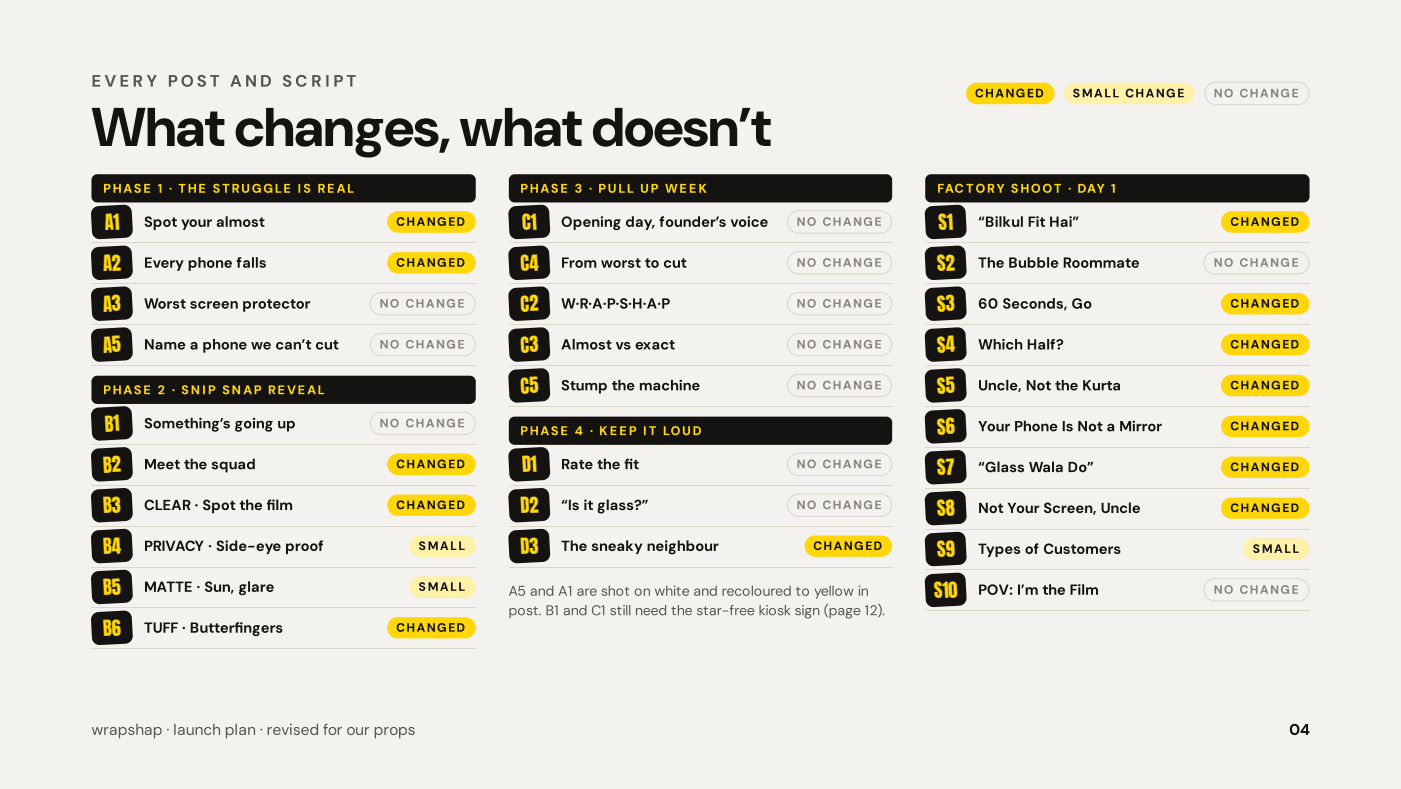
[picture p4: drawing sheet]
<svg xmlns="http://www.w3.org/2000/svg" width="381mm" height="214mm" viewBox="0 0 381 214" stroke-linecap="round" stroke-linejoin="round" font-family="sans-serif">
<path d="M0 0h381v214.3h-381z" fill="#f3f2ee"/>
<path d="M25.3 47.8l1.2-.4h101.3a1.59 1.59 0 0 1 1.6 1.5v4.5a1.59 1.59 0 0 1-1.6 1.6h-101.3a1.59 1.59 0 0 1-1.6-1.6v-4.6z" fill="#141311"/>
<path d="M24.9 66h104.5M24.9 77.1h104.5M24.9 88.2h104.5M24.9 99.4h104.5" fill="none" stroke="#dad6cc" stroke-width=".27"/>
<path d="M25.3 102.6l1.2-.5h101.3a1.59 1.59 0 0 1 1.6 1.6v4.5a1.59 1.59 0 0 1-1.6 1.6h-101.3a1.59 1.59 0 0 1-1.6-1.6v-4.6z" fill="#141311"/>
<path d="M24.9 120.8h104.5M24.9 131.9h104.5M24.9 143h104.5M24.9 154.1h104.5M24.9 165.2h104.5M24.9 176.3h104.5" fill="none" stroke="#dad6cc" stroke-width=".27"/>
<g fill="#ffd60a">
<path d="M106.2 58.3l.7-.6 1.1-.3h18.5a2.91 2.91 0 0 1 2.9 2.9 2.91 2.91 0 0 1-2.9 2.9h-18.3a2.91 2.91 0 0 1-2.7-1.8 2.91 2.91 0 0 1 .7-3.1z"/>
<path d="M106.2 69.4l.9-.7 .9-.2h18.5a2.91 2.91 0 0 1 2.9 2.9 2.91 2.91 0 0 1-2.9 2.9h-18.3a2.91 2.91 0 0 1-2.7-1.7 2.91 2.91 0 0 1 .7-3.2z"/>
</g>
<path d="M101.6 80.4l.8-.6 1.1-.3h22.7a3 3 0 0 1 3 3.1 3 3 0 0 1-3 3h-22.5a3 3 0 0 1-2.8-1.9 3 3 0 0 1 .7-3.3zM101.6 91.5l.8-.6 1.1-.3h22.7a3 3 0 0 1 3 3.1 3 3 0 0 1-3 3h-22.5a3 3 0 0 1-2.8-1.9 3 3 0 0 1 .7-3.3zM101.6 112.9l.8-.5 1.1-.3h22.7a3 3 0 0 1 3 3 3 3 0 0 1-3 3h-22.5a3 3 0 0 1-2.8-1.8 3 3 0 0 1 .7-3.4z" fill="none" stroke="#dad6cc" stroke-width=".27"/>
<g fill="#ffd60a">
<path d="M106.2 124.1l.7-.5 1.1-.3h18.5a2.91 2.91 0 0 1 2.9 2.9 2.91 2.91 0 0 1-2.9 2.9h-18.3a2.91 2.91 0 0 1-2.7-1.8 2.91 2.91 0 0 1 .7-3.2z"/>
<path d="M106.2 135.3l.7-.6 1.1-.3h18.5a2.91 2.91 0 0 1 2.9 2.9 2.91 2.91 0 0 1-2.9 2.9h-18.3a2.91 2.91 0 0 1-2.7-1.8 2.91 2.91 0 0 1 .7-3.1z"/>
</g>
<g fill="#fff1a8">
<path d="M112.2 146.4l.8-.6 1.1-.3h12.4a2.91 2.91 0 0 1 2.9 2.9 2.91 2.91 0 0 1-2.9 2.9h-12.2a2.91 2.91 0 0 1-2.7-1.8 2.91 2.91 0 0 1 .6-3.1z"/>
<path d="M112.2 157.5l.8-.6 1.1-.3h12.4a2.91 2.91 0 0 1 2.9 2.9 2.91 2.91 0 0 1-2.9 3h-12.2a2.91 2.91 0 0 1-2.7-1.8 2.91 2.91 0 0 1 .6-3.2z"/>
</g>
<path d="M106.2 168.6l.7-.6 1.1-.2 18.5-.1a2.91 2.91 0 0 1 2.9 3 2.91 2.91 0 0 1-2.9 2.9h-18.3a2.91 2.91 0 0 1-2.7-1.8 2.91 2.91 0 0 1 .7-3.2z" fill="#ffd60a"/>
<path d="M138.8 47.8l1.2-.4h101a1.59 1.59 0 0 1 1.6 1.5v4.5a1.59 1.59 0 0 1-1.6 1.6h-101a1.59 1.59 0 0 1-1.6-1.6v-4.6z" fill="#141311"/>
<path d="M138.4 66h104.2M138.4 77.1h104.2M138.4 88.2h104.2M138.4 99.4h104.2M138.4 110.5h104.2" fill="none" stroke="#dad6cc" stroke-width=".27"/>
<path d="M138.8 113.7l1.2-.5h101a1.59 1.59 0 0 1 1.6 1.6v4.5a1.59 1.59 0 0 1-1.6 1.6h-101a1.59 1.59 0 0 1-1.6-1.6v-4.6z" fill="#141311"/>
<path d="M215.1 58.2l.8-.6 1.1-.3h22.4a3 3 0 0 1 3.1 3 3 3 0 0 1-3.1 3.1h-22.2a3 3 0 0 1-2.8-1.9 3 3 0 0 1 .7-3.3zM215.1 69.3l.8-.6 1.1-.3h22.4a3 3 0 0 1 3.1 3 3 3 0 0 1-3.1 3.1h-22.2a3 3 0 0 1-2.8-1.9 3 3 0 0 1 .7-3.3zM215.1 80.4l.8-.6 1.1-.3h22.4a3 3 0 0 1 3.1 3.1 3 3 0 0 1-3.1 3h-22.2a3 3 0 0 1-2.8-1.9 3 3 0 0 1 .7-3.3zM215.1 91.5l.8-.6 1.1-.3h22.4a3 3 0 0 1 3.1 3.1 3 3 0 0 1-3.1 3h-22.2a3 3 0 0 1-2.8-1.9 3 3 0 0 1 .7-3.3zM215.1 102.6l.8-.6 1.1-.3h22.4a3 3 0 0 1 3.1 3.1 3 3 0 0 1-3.1 3h-22.2a3 3 0 0 1-2.8-1.9 3 3 0 0 1 .7-3.3zM138.4 131.9h104.2M215.1 124.1l.8-.6 1.1-.3h22.4a3 3 0 0 1 3.1 3 3 3 0 0 1-3.1 3h-22.2a3 3 0 0 1-2.8-1.8 3 3 0 0 1 .7-3.3zM215.1 135.2l.8-.6 1.1-.3h22.4a3 3 0 0 1 3.1 3 3 3 0 0 1-3.1 3.1h-22.2a3 3 0 0 1-2.8-1.9 3 3 0 0 1 .7-3.3zM138.4 143h104.2M138.4 154.1h104.2" fill="none" stroke="#dad6cc" stroke-width=".27"/>
<path d="M219.7 146.4l.7-.6 1.1-.3h18.2a2.91 2.91 0 0 1 2.9 2.9 2.91 2.91 0 0 1-2.9 2.9h-18a2.91 2.91 0 0 1-2.7-1.8 2.91 2.91 0 0 1 .7-3.1z" fill="#ffd60a"/>
<path d="M252.1 47.8l1.1-.4h101.3a1.59 1.59 0 0 1 1.6 1.5v4.5a1.59 1.59 0 0 1-1.6 1.6h-101.3a1.59 1.59 0 0 1-1.6-1.6v-4.6z" fill="#141311"/>
<path d="M251.6 66h104.5M251.6 77.1h104.5M251.6 88.2h104.5M251.6 99.4h104.5M251.6 110.5h104.5M251.6 121.6h104.5M251.6 132.7h104.5M251.6 143.8h104.5M251.6 154.9h104.5M251.6 166h104.5" fill="none" stroke="#dad6cc" stroke-width=".27"/>
<path d="M332.9 58.3l.8-.6 1.1-.3h18.4a2.91 2.91 0 0 1 2.9 2.9 2.91 2.91 0 0 1-2.9 2.9h-18.2a2.91 2.91 0 0 1-2.7-1.8 2.91 2.91 0 0 1 .6-3.1z" fill="#ffd60a"/>
<path d="M328.3 69.3l.8-.6 1.2-.3h22.7a3 3 0 0 1 3 3 3 3 0 0 1-3 3.1h-22.5a3 3 0 0 1-2.8-1.9 3 3 0 0 1 .6-3.3z" fill="none" stroke="#dad6cc" stroke-width=".27"/>
<g fill="#ffd60a">
<path d="M332.9 80.5l.8-.6 1.1-.3h18.4a2.91 2.91 0 0 1 2.9 3 2.91 2.91 0 0 1-2.9 2.9h-18.2a2.91 2.91 0 0 1-2.7-1.8 2.91 2.91 0 0 1 .6-3.2z"/>
<path d="M332.9 91.6l.8-.5 1.1-.3h18.4a2.91 2.91 0 0 1 2.9 2.9 2.91 2.91 0 0 1-2.9 2.9h-18.2a2.91 2.91 0 0 1-2.7-1.8 2.91 2.91 0 0 1 .6-3.2z"/>
<path d="M332.9 102.7l.8-.5 1.1-.3h18.4a2.91 2.91 0 0 1 2.9 2.9 2.91 2.91 0 0 1-2.9 2.9h-18.2a2.91 2.91 0 0 1-2.7-1.8 2.91 2.91 0 0 1 .6-3.2z"/>
<path d="M332.9 113.8l.8-.5 1.1-.3h18.4a2.91 2.91 0 0 1 2.9 2.9 2.91 2.91 0 0 1-2.9 2.9h-18.2a2.91 2.91 0 0 1-2.7-1.8 2.91 2.91 0 0 1 .6-3.2z"/>
<path d="M332.9 124.9l.8-.5 1.1-.3h18.4a2.91 2.91 0 0 1 2.9 2.9 2.91 2.91 0 0 1-2.9 2.9h-18.2a2.91 2.91 0 0 1-2.7-1.8 2.91 2.91 0 0 1 .6-3.2z"/>
<path d="M332.9 136.1l.8-.6 1.1-.3h18.4a2.91 2.91 0 0 1 2.9 2.9 2.91 2.91 0 0 1-2.9 2.9h-18.2a2.91 2.91 0 0 1-2.7-1.8 2.91 2.91 0 0 1 .6-3.1z"/>
</g>
<path d="M339 147.2l.8-.6 1.1-.3h12.3a2.91 2.91 0 0 1 2.9 2.9 2.91 2.91 0 0 1-2.9 2.9h-12.2a2.91 2.91 0 0 1-2.6-1.8 2.91 2.91 0 0 1 .6-3.1z" fill="#fff1a8"/>
<path d="M328.3 158.2l.8-.6 1.2-.3h22.7a3 3 0 0 1 3 3 3 3 0 0 1-3 3.1h-22.5a3 3 0 0 1-2.8-1.9 3 3 0 0 1 .6-3.3z" fill="none" stroke="#dad6cc" stroke-width=".27"/>
<path d="M263.6 23.3l.8-.5 1.1-.3h18.4a2.91 2.91 0 0 1 2.9 2.9 2.91 2.91 0 0 1-2.9 2.9h-18.3a2.91 2.91 0 0 1-2.6-1.8 2.91 2.91 0 0 1 .6-3.2z" fill="#ffd60a"/>
<path d="M290.3 23.3l1-.6 1.1-.2h29.6a2.91 2.91 0 0 1 2.9 2.9 2.91 2.91 0 0 1-2.9 2.9h-29.6a2.91 2.91 0 0 1-2.7-1.8 2.91 2.91 0 0 1 .6-3.2z" fill="#fff1a8"/>
<path d="M328.6 23.2l.8-.5 1.1-.3h22.5a3 3 0 0 1 3 3 3 3 0 0 1-3 3h-22.3a3 3 0 0 1-2.8-1.8 3 3 0 0 1 .7-3.4z" fill="none" stroke="#dad6cc" stroke-width=".27"/>
<g fill="#141311">
<path d="M25.4 56.6l1.2-.6 7-.3a2.12 2.12 0 0 1 2.3 2l.2 4.7a2.12 2.12 0 0 1-2 2.2l-6.9 .4a2.12 2.12 0 0 1-2.2-2l-.2-5 .2-.8z"/>
<path d="M25.4 67.7l1.2-.6 7-.3a2.12 2.12 0 0 1 2.3 2l.2 4.7a2.12 2.12 0 0 1-2 2.2l-6.9 .4a2.12 2.12 0 0 1-2.2-2l-.2-5 .2-.8z"/>
<path d="M25.4 78.8l1.2-.5 7-.4a2.12 2.12 0 0 1 2.3 2l.2 4.7a2.12 2.12 0 0 1-2 2.3l-6.9 .3a2.12 2.12 0 0 1-2.2-2l-.2-4.9 .2-.8z"/>
<path d="M25.4 89.9l1.2-.5 7-.4a2.12 2.12 0 0 1 2.3 2l.2 4.7a2.12 2.12 0 0 1-2 2.3l-6.9 .3a2.12 2.12 0 0 1-2.2-2l-.2-4.9 .2-.8z"/>
<path d="M25.4 111.3l1.2-.5 7-.4a2.12 2.12 0 0 1 2.3 2l.2 4.8a2.12 2.12 0 0 1-2 2.2l-6.9 .4a2.12 2.12 0 0 1-2.2-2l-.2-5 .2-.8z"/>
<path d="M25.4 122.4l1.2-.5 7-.4a2.12 2.12 0 0 1 2.3 2l.2 4.8a2.12 2.12 0 0 1-2 2.2l-6.9 .4a2.12 2.12 0 0 1-2.2-2l-.2-5 .2-.8z"/>
<path d="M25.4 133.6l1.2-.6 7-.4a2.12 2.12 0 0 1 2.3 2l.2 4.8a2.12 2.12 0 0 1-2 2.2l-6.9 .4a2.12 2.12 0 0 1-2.2-2l-.2-5 .2-.8z"/>
<path d="M25.4 144.7l1.2-.6 7-.3a2.12 2.12 0 0 1 2.3 2l.2 4.7a2.12 2.12 0 0 1-2 2.2l-6.9 .4a2.12 2.12 0 0 1-2.2-2l-.2-5 .2-.8z"/>
<path d="M25.4 155.8l1.2-.5 7-.4a2.12 2.12 0 0 1 2.3 2l.2 4.7a2.12 2.12 0 0 1-2 2.3l-6.9 .3a2.12 2.12 0 0 1-2.2-2l-.2-5 .2-.8z"/>
<path d="M25.4 166.9l1.2-.5 7-.4a2.12 2.12 0 0 1 2.3 2l.2 4.7a2.12 2.12 0 0 1-2 2.3l-6.9 .3a2.12 2.12 0 0 1-2.2-2l-.2-4.9 .2-.8z"/>
<path d="M138.9 56.6l1.2-.6 7-.3a2.12 2.12 0 0 1 2.3 2l.2 4.7a2.12 2.12 0 0 1-2 2.2l-6.9 .4a2.12 2.12 0 0 1-2.2-2l-.2-5 .2-.8z"/>
<path d="M138.9 67.7l1.2-.6 7-.3a2.12 2.12 0 0 1 2.3 2l.2 4.7a2.12 2.12 0 0 1-2 2.2l-6.9 .4a2.12 2.12 0 0 1-2.2-2l-.2-5 .2-.8z"/>
<path d="M138.9 78.8l1.2-.5 7-.4a2.12 2.12 0 0 1 2.3 2l.2 4.7a2.12 2.12 0 0 1-2 2.3l-6.9 .3a2.12 2.12 0 0 1-2.2-2l-.2-4.9 .2-.8z"/>
<path d="M138.9 89.9l1.2-.5 7-.4a2.12 2.12 0 0 1 2.3 2l.2 4.7a2.12 2.12 0 0 1-2 2.3l-6.9 .3a2.12 2.12 0 0 1-2.2-2l-.2-4.9 .2-.8z"/>
<path d="M138.9 101l1.2-.5 7-.4a2.12 2.12 0 0 1 2.3 2l.2 4.8a2.12 2.12 0 0 1-2 2.2l-6.9 .3a2.12 2.12 0 0 1-2.2-2l-.2-4.9 .2-.8z"/>
<path d="M138.9 122.4l1.2-.5 7-.4a2.12 2.12 0 0 1 2.3 2l.2 4.8a2.12 2.12 0 0 1-2 2.2l-6.9 .4a2.12 2.12 0 0 1-2.2-2l-.2-5 .2-.8z"/>
<path d="M138.9 133.6l1.2-.6 7-.4a2.12 2.12 0 0 1 2.3 2l.2 4.8a2.12 2.12 0 0 1-2 2.2l-6.9 .4a2.12 2.12 0 0 1-2.2-2l-.2-5 .2-.8z"/>
<path d="M138.9 144.7l1.2-.6 7-.3a2.12 2.12 0 0 1 2.3 2l.2 4.7a2.12 2.12 0 0 1-2 2.2l-6.9 .4a2.12 2.12 0 0 1-2.2-2l-.2-5 .2-.8z"/>
<path d="M252.2 56.6l1.1-.6 7.1-.3a2.12 2.12 0 0 1 2.2 2l.2 4.7a2.12 2.12 0 0 1-2 2.2l-6.8 .4a2.12 2.12 0 0 1-2.2-2l-.3-5 .2-.8z"/>
<path d="M252.2 67.7l1.1-.6 7.1-.3a2.12 2.12 0 0 1 2.2 2l.2 4.7a2.12 2.12 0 0 1-2 2.2l-6.8 .4a2.12 2.12 0 0 1-2.2-2l-.3-5 .2-.8z"/>
<path d="M252.2 78.8l1.1-.5 7.1-.4a2.12 2.12 0 0 1 2.2 2l.2 4.7a2.12 2.12 0 0 1-2 2.3l-6.8 .3a2.12 2.12 0 0 1-2.2-2l-.3-4.9 .2-.8z"/>
<path d="M252.2 89.9l1.1-.5 7.1-.4a2.12 2.12 0 0 1 2.2 2l.2 4.7a2.12 2.12 0 0 1-2 2.3l-6.8 .3a2.12 2.12 0 0 1-2.2-2l-.3-4.9 .2-.8z"/>
<path d="M252.2 101l1.1-.5 7.1-.4a2.12 2.12 0 0 1 2.2 2l.2 4.8a2.12 2.12 0 0 1-2 2.2l-6.8 .3a2.12 2.12 0 0 1-2.2-2l-.3-4.9 .2-.8z"/>
<path d="M252.2 112.1l1.1-.5 7.1-.4a2.12 2.12 0 0 1 2.2 2l.2 4.8a2.12 2.12 0 0 1-2 2.2l-6.8 .4a2.12 2.12 0 0 1-2.2-2l-.3-5 .2-.8z"/>
<path d="M252.2 123.2l1.1-.5 7.1-.4a2.12 2.12 0 0 1 2.2 2l.2 4.8a2.12 2.12 0 0 1-2 2.2l-6.8 .4a2.12 2.12 0 0 1-2.2-2l-.3-5 .2-.8z"/>
<path d="M252.2 134.4l1.1-.6 7.1-.4a2.12 2.12 0 0 1 2.2 2l.2 4.8a2.12 2.12 0 0 1-2 2.2l-6.8 .4a2.12 2.12 0 0 1-2.2-2l-.3-5 .2-.8z"/>
<path d="M252.2 145.5l1.1-.6 7.1-.3a2.12 2.12 0 0 1 2.2 2l.2 4.7a2.12 2.12 0 0 1-2 2.2l-6.8 .4a2.12 2.12 0 0 1-2.2-2l-.3-5 .2-.8z"/>
<path d="M252.2 156.6l1.1-.6 7.1-.3a2.12 2.12 0 0 1 2.2 2l.2 4.7a2.12 2.12 0 0 1-2 2.2l-6.8 .4a2.12 2.12 0 0 1-2.2-2l-.3-5 .2-.8z"/>
</g>
<text font-size="14.8" fill="#141311" x="24.9" y="39.7">What changes,what doesn’t</text>
<g font-size="5" fill="#ffd60a">
<text x="28.6" y="62.5" transform="rotate(-3 28.6 62.5)">A1</text>
<text x="142.1" y="62.5" transform="rotate(-3 142.1 62.5)">C1</text>
<text x="255.3" y="62.5" transform="rotate(-3 255.3 62.5)">S1</text>
<text x="28.2" y="73.7" transform="rotate(-3 28.2 73.7)">A2</text>
<text x="141.7" y="73.7" transform="rotate(-3 141.7 73.7)">C4</text>
<text x="254.9" y="73.7" transform="rotate(-3 254.9 73.7)">S2</text>
<text x="28.2" y="84.8" transform="rotate(-3 28.2 84.8)">A3</text>
<text x="141.7" y="84.8" transform="rotate(-3 141.7 84.8)">C2</text>
<text x="254.9" y="84.8" transform="rotate(-3 254.9 84.8)">S3</text>
<text x="28.2" y="95.9" transform="rotate(-3 28.2 95.9)">A5</text>
<text x="141.7" y="95.9" transform="rotate(-3 141.7 95.9)">C3</text>
<text x="254.9" y="95.9" transform="rotate(-3 254.9 95.9)">S4</text>
<text x="141.7" y="107" transform="rotate(-3 141.7 107)">C5</text>
<text x="254.9" y="107" transform="rotate(-3 254.9 107)">S5</text>
<text x="28.6" y="117.3" transform="rotate(-3 28.6 117.3)">B1</text>
<text x="254.9" y="118.1" transform="rotate(-3 254.9 118.1)">S6</text>
<text x="28.2" y="128.4" transform="rotate(-3 28.2 128.4)">B2</text>
<text x="142.1" y="128.4" transform="rotate(-3 142.1 128.4)">D1</text>
<text x="254.9" y="129.2" transform="rotate(-3 254.9 129.2)">S7</text>
<text x="28.2" y="139.6" transform="rotate(-3 28.2 139.6)">B3</text>
<text x="141.7" y="139.6" transform="rotate(-3 141.7 139.6)">D2</text>
<text x="254.9" y="140.4" transform="rotate(-3 254.9 140.4)">S8</text>
<text x="28.2" y="150.7" transform="rotate(-3 28.2 150.7)">B4</text>
<text x="141.7" y="150.7" transform="rotate(-3 141.7 150.7)">D3</text>
<text x="254.9" y="151.5" transform="rotate(-3 254.9 151.5)">S9</text>
<text x="28.2" y="161.8" transform="rotate(-3 28.2 161.8)">B5</text>
<text x="254.1" y="162.6" transform="rotate(-3 254.1 162.6)">S10</text>
<text x="28.2" y="172.9" transform="rotate(-3 28.2 172.9)">B6</text>
</g>
<text font-size="4.5" fill="#58554e" x="24.9" y="23.5">E V E R Y P O S T A N D S C R I P T</text>
<text font-size="4.2" fill="#58554e" x="24.9" y="199.8">wrapshap · launch plan · revised for our props</text>
<text font-size="4.2" fill="#141311" x="350.6" y="199.8">04</text>
<g font-size="4" fill="#141311">
<text x="39.2" y="61.6">Spot your almost</text>
<text x="152.6" y="61.6">Opening day, founder’s voice</text>
<text x="266" y="61.6">“Bilkul Fit Hai”</text>
<text x="39.2" y="72.8">Every phone falls</text>
<text x="152.6" y="72.8">From worst to cut</text>
<text x="266" y="72.8">The Bubble Roommate</text>
<text x="39.2" y="83.9">Worst screen protector</text>
<text x="152.6" y="83.9">W·R·A·P·S·H·A·P</text>
<text x="266" y="83.9">60 Seconds, Go</text>
<text x="39.2" y="95">Name a phone we can’t cut</text>
<text x="152.6" y="95">Almost vs exact</text>
<text x="266" y="95">Which Half?</text>
<text x="152.6" y="106.1">Stump the machine</text>
<text x="266" y="106.1">Uncle, Not the Kurta</text>
<text x="39.2" y="116.4">Something’s going up</text>
<text x="266" y="117.2">Your Phone Is Not a Mirror</text>
<text x="39.2" y="127.5">Meet the squad</text>
<text x="152.6" y="127.5">Rate the ft</text>
<text x="169.8" y="127.5">i</text>
<text x="266" y="128.3">“Glass Wala Do”</text>
<text x="39.2" y="138.6">CLEAR · Spot the flm</text>
<text x="72.5" y="138.6">i</text>
<text x="152.6" y="138.6">“Is it glass?”</text>
<text x="266" y="139.4">Not Your Screen, Uncle</text>
<text x="39.2" y="149.8">PRIVACY · Side-eye proof</text>
<text x="152.6" y="149.8">The sneaky neighbour</text>
<text x="266" y="150.5">Types of Customers</text>
<text x="39.2" y="160.9">MATTE · Sun, glare</text>
<text x="266" y="161.7">POV: I’m the Film</text>
<text x="39.2" y="172">TUFF · Butterfngers</text>
<text x="63.8" y="172">i</text>
</g>
<g font-size="3.8" fill="#58554e">
<text x="138.3" y="161.9">A5 and A1 are shot on white and recoloured to yellow in</text>
<text x="138.3" y="167.2">post. B1 and C1 still need the star-free kiosk sign (page 12).</text>
</g>
<g font-size="3.4" fill="#ffd60a">
<text x="28" y="52.4">PHASE 1 · THE STRUGGLE IS REAL</text>
<text x="141.5" y="52.4">PHASE 3 · PULL UP WEEK</text>
<text x="254.9" y="52.4">FAC TORY SHOOT · DAY 1</text>
<text x="28" y="107.2">PHASE 2 · SN IP SN AP REVEAL</text>
<text x="141.5" y="118.3">PHASE 4 · K EEP IT LOUD</text>
</g>
<g font-size="3.3" fill="#141311">
<text x="265.1" y="26.5">CHANGED</text>
<text x="291.7" y="26.5">SMALL CHANGE</text>
<text x="107.7" y="61.4">CHANGED</text>
<text x="334.6" y="61.4">CHANGED</text>
<text x="107.7" y="72.5">CHANGED</text>
<text x="334.6" y="83.6">CHANGED</text>
<text x="334.6" y="94.7">CHANGED</text>
<text x="334.6" y="105.8">CHANGED</text>
<text x="334.6" y="116.9">CHANGED</text>
<text x="107.7" y="127.3">CHANGED</text>
<text x="334.6" y="128.1">CHANGED</text>
<text x="107.7" y="138.4">CHANGED</text>
<text x="334.6" y="139.2">CHANGED</text>
<text x="113.8" y="149.5">SMALL</text>
<text x="221.1" y="149.5">CHANGED</text>
<text x="340.6" y="150.3">SMALL</text>
<text x="113.8" y="160.6">SMALL</text>
<text x="107.7" y="171.7">CHANGED</text>
</g>
<g font-size="3.3" fill="#8a867c">
<text x="330.1" y="26.5">NO CHANGE</text>
<text x="216.6" y="61.4">NO CHANGE</text>
<text x="216.6" y="72.5">NO CHANGE</text>
<text x="330.1" y="72.5">NO CHANGE</text>
<text x="103.2" y="83.6">NO CHANGE</text>
<text x="216.6" y="83.6">NO CHANGE</text>
<text x="103.2" y="94.7">NO CHANGE</text>
<text x="216.6" y="94.7">NO CHANGE</text>
<text x="216.6" y="105.8">NO CHANGE</text>
<text x="103.2" y="116.2">NO CHANGE</text>
<text x="216.6" y="127.3">NO CHANGE</text>
<text x="216.6" y="138.4">NO CHANGE</text>
<text x="330.1" y="161.4">NO CHANGE</text>
</g>
</svg>
